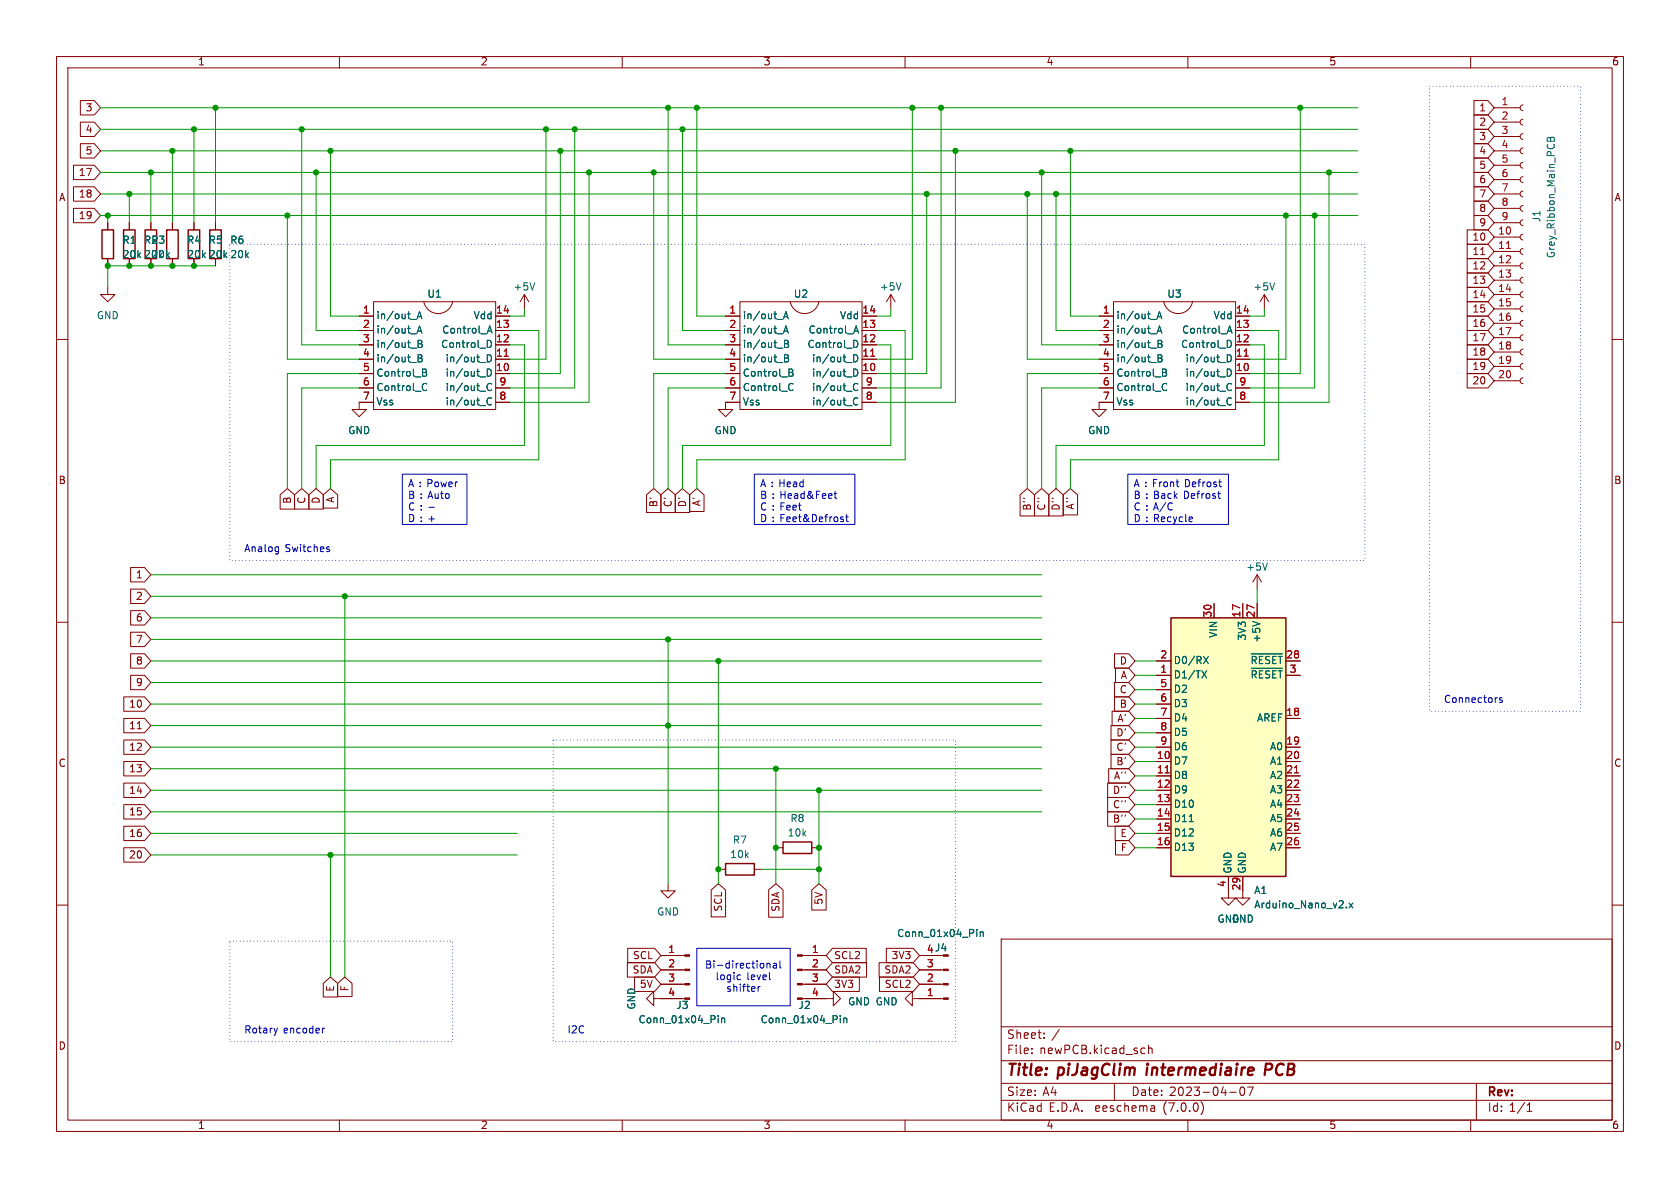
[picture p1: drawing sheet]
<svg xmlns="http://www.w3.org/2000/svg" width="297mm" height="210mm" viewBox="0 0 297 210" stroke-linecap="round" stroke-linejoin="round" font-family="sans-serif">
<g fill="none" stroke="#840000" stroke-width=".18">
<path d="M10 10h277v190h-277zM12 12h273v186h-273zM14.2 17.8h2.5l1.1 1.3-1.1 1.2h-2.5zM60 10v2M110 10v2M160 10v2M210 10v2M260 10v2M260.6 17.8h2.4l1.2 1.3-1.2 1.2h-2.4zM264.2 19.1h4.5M269.2 18.5l-.3 .2-.2 .3 .2 .4 .3 .2M13 36.8h3.7l1.1 1.3-1.1 1.3h-3.7z"/>
<path d="M13 29.2h3.7l1.1 1.3-1.1 1.3h-3.7zM13 33h3.7l1.1 1.3-1.1 1.3h-3.7zM14.2 21.6h2.5l1.1 1.3-1.1 1.2h-2.5zM14.2 25.4h2.5l1.1 1.3-1.1 1.2h-2.5zM19 39.4v1.2M22.9 39.4v1.2M26.7 39.4v1.2M30.5 39.4v1.2M34.3 39.4v1.2M38.1 39.4v1.2M260.6 20.3h2.4l1.2 1.3-1.2 1.3h-2.4zM260.6 22.9h2.4l1.2 1.2-1.2 1.3h-2.4z"/>
<path d="M260.6 27.9h2.4l1.2 1.3-1.2 1.3h-2.4zM260.6 30.5h2.4l1.2 1.3-1.2 1.2h-2.4zM260.6 33h2.4l1.2 1.3-1.2 1.3h-2.4zM260.6 25.4h2.4l1.2 1.3-1.2 1.2h-2.4zM260.6 38.1h2.4l1.2 1.3-1.2 1.2h-2.4zM260.6 35.6h2.4l1.2 1.2-1.2 1.3h-2.4zM264.2 39.4h4.5M264.2 36.8h4.5M264.2 34.3h4.5M264.2 31.8h4.5M264.2 29.2h4.5M264.2 26.7h4.5"/>
<path d="M264.2 24.1h4.5M264.2 21.6h4.5M269.2 38.9l-.3 .1-.2 .4 .2 .3 .3 .2M269.2 36.3l-.3 .2-.2 .3 .2 .4 .3 .1M269.2 33.8l-.3 .1-.2 .4 .2 .3 .3 .2M269.2 31.2l-.3 .2-.2 .3 .2 .4 .3 .2M269.2 28.7l-.3 .2-.2 .3 .2 .4 .3 .1M269.2 26.2l-.3 .1-.2 .4 .2 .3 .3 .2M269.2 23.6l-.3 .2-.2 .3 .2 .4 .3 .1M269.2 21.1l-.3 .1-.2 .4 .2 .3 .3 .2M10 60h2M19 50.8v1.3h1.3l-1.3 1.2-1.2-1.2h1.2"/>
<path d="M19 45.7v1.3M22.9 45.7v1.3M26.7 45.7v1.3M30.5 45.7v1.3M34.3 45.7v1.3M38.1 45.7v1.3M63.5 55.9h2.5M63.5 58.4h2.5M66 53.3h21.6v19.1h-21.6zM74.9 53.3a2.59 2.59 0 0 0 2.6 2.1 2.59 2.59 0 0 0 2.5-2.1M87.6 55.9h2.6M87.6 58.4h2.6"/>
<path d="M92.7 52.1l-.8 1.2M92.7 52.1v2.5M92.7 52.1l.8 1.2M128.3 55.9h2.5M128.3 58.4h2.5M130.8 53.3h21.6v19.1h-21.6zM139.7 53.3a2.59 2.59 0 0 0 2.5 2.1 2.59 2.59 0 0 0 2.6-2.1M152.4 55.9h2.5M152.4 58.4h2.5M157.5 52.1l-.8 1.2M157.5 52.1v2.5M157.5 52.1l.7 1.2"/>
<path d="M194.3 55.9h2.5M194.3 58.4h2.5M196.8 53.3h21.6v19.1h-21.6zM205.7 53.3a2.59 2.59 0 0 0 2.6 2.1 2.59 2.59 0 0 0 2.5-2.1M218.4 55.9h2.6M218.4 58.4h2.6M223.5 52.1l-.7 1.2M223.5 52.1v2.5M223.5 52.1l.8 1.2M259.4 53.3h3.6l1.2 1.3-1.2 1.3h-3.6zM259.4 48.3h3.6l1.2 1.2-1.2 1.3h-3.6zM259.4 45.7h3.6l1.2 1.3-1.2 1.3h-3.6z"/>
<path d="M259.4 40.6h3.6l1.2 1.3-1.2 1.3h-3.6zM259.4 43.2h3.6l1.2 1.3-1.2 1.2h-3.6zM259.4 55.9h3.6l1.2 1.3-1.2 1.2h-3.6zM259.4 58.4h3.6l1.2 1.3-1.2 1.3h-3.6zM259.4 50.8h3.6l1.2 1.3-1.2 1.2h-3.6zM261.8 45h.7M264.2 59.7h4.5M264.2 57.2h4.5M264.2 54.6h4.5M264.2 52.1h4.5M264.2 49.5h4.5M264.2 47h4.5"/>
<path d="M264.2 44.5h4.5M264.2 41.9h4.5M269.2 59.2l-.3 .1-.2 .4 .2 .3 .3 .2M269.2 56.6l-.3 .2-.2 .3 .2 .4 .3 .2M269.2 54.1l-.3 .2-.2 .3 .2 .4 .3 .1M269.2 51.6l-.3 .1-.2 .4 .2 .3 .3 .2M269.2 49l-.3 .2-.2 .3 .2 .4 .3 .1M269.2 46.5l-.3 .1-.2 .4 .2 .3 .3 .2M269.2 43.9l-.3 .2-.2 .3 .2 .4 .3 .2M269.2 41.4l-.3 .2-.2 .3 .2 .4 .3 .1M285 60h2M63.5 66h2.5"/>
<path d="M63.5 63.5h2.5M63.5 61h2.5M63.5 68.6h2.5M66 71.1h-2.5v1.3h1.3l-1.3 1.3-1.3-1.3h1.3M87.6 66h2.6M87.6 63.5h2.6M87.6 61h2.6M87.6 68.6h2.6M87.6 71.1h2.6M128.3 66h2.5M128.3 63.5h2.5M128.3 61h2.5"/>
<path d="M128.3 68.6h2.5M130.8 71.1h-2.5v1.3h1.2l-1.2 1.3-1.3-1.3h1.3M152.4 66h2.5M152.4 63.5h2.5M152.4 61h2.5M152.4 68.6h2.5M152.4 71.1h2.5M194.3 66h2.5M194.3 63.5h2.5M194.3 61h2.5M194.3 68.6h2.5M196.8 71.1h-2.5v1.3h1.3l-1.3 1.3-1.3-1.3h1.3"/>
<path d="M218.4 66h2.6M218.4 63.5h2.6M218.4 61h2.6M218.4 68.6h2.6M218.4 71.1h2.6M259.4 66h3.6l1.2 1.3-1.2 1.3h-3.6zM259.4 63.5h3.6l1.2 1.3-1.2 1.2h-3.6zM259.4 61h3.6l1.2 1.2-1.2 1.3h-3.6zM264.2 67.3h4.5M264.2 64.8h4.5M264.2 62.2h4.5M269.2 66.8l-.3 .2-.2 .3 .2 .4 .3 .1"/>
<path d="M269.2 64.3l-.3 .1-.2 .4 .2 .3 .3 .2M269.2 61.7l-.3 .2-.2 .3 .2 .4 .3 .1M49.5 87.5l1.3-1.1 1.3 1.1v2.5h-2.6zM52.1 87.5l1.2-1.1 1.3 1.1v2.5h-2.5zM54.6 87.5l1.3-1.1 1.3 1.1v2.5h-2.6zM57.1 87.5l1.3-1.1 1.3 1.1v2.3h-2.6zM114.3 87.5l1.3-1.1 1.2 1.1v3.1h-2.5zM116.8 87.5l1.3-1.1 1.3 1.1v3.1h-2.6zM119.4 87.5l1.2-1.1 1.3 1.1v3.1h-2.5zM121.9 87.5l1.3-1.1 1.3 1.1v2.9h-2.6zM180.3 87.5l1.3-1.1 1.3 1.1v3.7h-2.6zM182.9 87.5l1.2-1.1 1.3 1.1v3.7h-2.5z"/>
<path d="M185.4 87.5l1.3-1.1 1.3 1.1v3.7h-2.6zM188 87.5l1.2-1.1 1.3 1.1v3.5h-2.5zM10 110h2M23.1 119.4h2.5l1.1 1.3-1.1 1.2h-2.5zM23.1 107.9h2.5l1.1 1.3-1.1 1.3h-2.5zM23.1 104.1h2.5l1.1 1.3-1.1 1.3h-2.5zM23.1 111.8h2.5l1.1 1.2-1.1 1.3h-2.5zM23.1 115.6h2.5l1.1 1.2-1.1 1.3h-2.5zM23.1 100.3h2.5l1.1 1.3-1.1 1.3h-2.5zM197 115.6h2.5l1.2 1.2-1.2 1.3h-2.5zM197.2 118.1h2.3l1.2 1.3-1.2 1.3h-2.3zM204.5 119.4h2.5"/>
<path d="M204.5 116.8h2.5M214.6 106.7v2.5M219.7 106.7v2.5M222.2 101.6l-.7 1.3M222.2 101.6v2.5M222.2 106.7v2.5M222.2 101.6l.8 1.3M227.3 119.4h2.6M227.3 116.8h2.6M285 110h2M21.9 134.6h3.7l1.1 1.3-1.1 1.3h-3.7zM21.9 138.4h3.7l1.1 1.3-1.1 1.3h-3.7z"/>
<path d="M21.9 130.8h3.7l1.1 1.3-1.1 1.3h-3.7zM21.9 127h3.7l1.1 1.3-1.1 1.2h-3.7zM21.9 123.2h3.7l1.1 1.3-1.1 1.2h-3.7zM24.3 128.8h.7M195.8 138.4h3.7l1.2 1.3-1.2 1.3h-3.7zM196 135.9h3.5l1.2 1.3-1.2 1.2h-3.5zM196.4 133.3h3.1l1.2 1.3-1.2 1.3h-3.1zM196.4 128.3h3.1l1.2 1.2-1.2 1.3h-3.1zM196.4 130.8h3.1l1.2 1.3-1.2 1.3h-3.1zM196.6 125.7h2.9l1.2 1.3-1.2 1.3h-2.9zM197 123.2h2.5l1.2 1.3-1.2 1.2h-2.5zM197 120.6h2.5l1.2 1.3-1.2 1.3h-2.5z"/>
<path d="M204.5 134.6h2.5M204.5 137.2h2.5M204.5 139.7h2.5M204.5 127h2.5M204.5 132.1h2.5M204.5 121.9h2.5M204.5 124.5h2.5M204.5 129.5h2.5M227.3 134.6h2.6M227.3 137.2h2.6M227.3 139.7h2.6M227.3 127h2.6"/>
<path d="M227.3 132.1h2.6M10 160h2M21.9 142.2h3.7l1.1 1.3-1.1 1.3h-3.7zM21.9 146h3.7l1.1 1.3-1.1 1.3h-3.7zM21.9 149.9h3.7l1.1 1.2-1.1 1.3h-3.7zM118.1 156.2v1.3h1.3l-1.3 1.3-1.3-1.3h1.3M125.7 157.3l1.3-1.1 1.3 1.1v4.8h-2.6zM127 153.7h1.3M133.3 153.7h1.3M135.9 157.3l1.3-1.1 1.2 1.1v4.8h-2.5zM137.2 149.9h1.2M143.5 157.3l1.3-1.1 1.3 1.1v3.6h-2.6z"/>
<path d="M143.5 149.9h1.3M195.8 143.5h3.7l1.2 1.3-1.2 1.3h-3.7zM195.8 141h3.7l1.2 1.2-1.2 1.3h-3.7zM197.1 146h2.4l1.2 1.3-1.2 1.3h-2.4zM197.2 148.6h2.3l1.2 1.3-1.2 1.2h-2.3zM204.5 142.2h2.5M204.5 144.8h2.5M204.5 147.3h2.5M204.5 149.9h2.5M217.2 154.9v3.9h1.2l-1.2 1.2-1.3-1.2h1.3M219.7 154.9v3.9h1.3l-1.3 1.2-1.3-1.2h1.3M227.3 142.2h2.6"/>
<path d="M227.3 144.8h2.6M227.3 147.3h2.6M227.3 149.9h2.6M285 160h2M57.1 173.8l1.3-1.1 1.3 1.1v2.4h-2.6zM59.7 173.8l1.3-1.1 1.2 1.1v2.4h-2.5zM110.9 170.2h4.8l1.1 1.3-1.1 1.2h-4.8zM111 167.6h4.7l1.1 1.3-1.1 1.3h-4.7zM112.2 172.7h3.5l1.1 1.3-1.1 1.3h-3.5zM115.6 176.5v-1.2l-1.3 1.2 1.3 1.3v-1.3h5.5M116.8 174h4.3M116.8 171.5h4.3"/>
<path d="M116.8 168.9h4.3M141.8 176.5h5.5v-1.2l1.3 1.2-1.3 1.3v-1.3M141.8 174h4.2M141.8 171.5h4.2M141.8 168.9h4.2M147.2 170.2h6v2.5h-6l-1.2-1.2zM147.2 167.6h5.9v2.6h-5.9l-1.2-1.3zM147.2 172.7h4.7v2.6h-4.7l-1.2-1.3zM155.4 170.2h6l1.2 1.3-1.2 1.2h-6zM155.5 172.7h5.9l1.2 1.3-1.2 1.3h-5.9zM156.7 167.6h4.7l1.2 1.3-1.2 1.3h-4.7zM161.3 176.5v1.3l-1.3-1.3 1.3-1.2v1.2h5.5"/>
<path d="M162.6 174h4.2M162.6 171.5h4.2M162.6 168.9h3.8M177 166h108v32h-108zM60 198v2M110 198v2M160 198v2M177 194.5h108M177 191.5h108M177 187.5h108M177 181.5h108M182.4 186.1v.2"/>
<path d="M182.4 185.3v.2M184.6 183.4v.2M184.6 182.6v.2M197 191.5v3M202.3 185.3h.1M202.4 186.2l-.1 .1M203 184.8v1.5M203 185.4l.3-.1h.3l.1 1M203.9 195.5l.2 .2v.8M204.1 196.4l-.5 .1M204.1 195.8l-.5 .1M210 198v2"/>
<path d="M212.4 194.8a1.74 1.74 0 0 1-.1 2.2M217.4 193.1h1.1M219.4 192.2h.1a.81 .81 0 0 1 .6 .6 .81 .81 0 0 1-.3 .8l-.1 .1a.81 .81 0 0 1-.6-.7 .81 .81 0 0 1 .3-.8zM220.5 192.2h1l-.6 1.5M260 198v2M261 191.5v6.5M270 196.5h.8M270 195.4l.4-.4v1.5"/>
</g>
<path d="M223.7 189.1h.7M224.6 188h-.8l-.2 2" fill="none" stroke="#840000" stroke-width=".4"/>
<path d="M18 40.6h2.1v5.1h-2.1zM21.8 40.6h2.1v5.1h-2.1zM25.7 40.6h2v5.1h-2zM29.5 40.6h2v5.1h-2zM33.3 40.6h2v5.1h-2zM37.1 40.6h2v5.1h-2zM207 109.2h20.3v45.7h-20.3zM128.3 152.7h5v2h-5zM138.4 148.8h5.1v2.1h-5.1z" fill="none" stroke="#840000" stroke-width=".25"/>
<g fill="none" stroke="#006464" stroke-width=".18">
<path d="M273.6 24.4l.3-.1 .2 .2 .3-.3 .3 .1 .1 .7h-1.3zM274.1 24.5v.5M73.7 56.3l.5-1.2 .4 1.2M73.7 58.9l.5-1.3 .4 1.3M73.9 56h.6M73.9 58.5h.6M86.2 58.9l.4-1.3 .4 1.3M86.3 58.5h.6M94.5 50l-.4 1.3M138.5 56.3l.4-1.2 .5 1.2M138.5 58.9l.4-1.3 .5 1.3M138.6 56h.6"/>
<path d="M138.6 58.5h.6M150.9 58.9l.4-1.3 .5 1.3M151 58.5h.6M159.3 50l-.4 1.3M204.6 56.3l.4-1.2 .4 1.2M204.6 58.9l.4-1.3 .4 1.3M204.7 56h.6M204.7 58.5h.6M217 58.9l.4-1.3 .4 1.3M217.1 58.5h.6M225.3 50l-.4 1.3M72.7 64.1h.9"/>
<path d="M72.7 61.5h.9M73.9 62.7h.4l.3 .2-.3 .4 .3 .1 .1 .3-.3 .3h-.5zM73.9 60.2h.4l.3 .2-.3 .4 .3 .1 .1 .3-.3 .2h-.5zM73.9 60.8h.4M73.9 63.3h.4M74.7 65.2l.6 .2 .1 .2-.3 .2M74.7 65.8h.4M74.9 67.8h.3l.2 .1M75.1 65.8l.3 .3v.3l-.7 .1M75.4 68.9l-.2 .1h-.3M84.9 66.6h1M84.9 64.1h1"/>
<path d="M84.9 71.7h1M84.9 69.2h1M86.2 62.7a.64 .64 0 0 1 .7 .6 .64 .64 0 0 1-.7 .7zM86.2 65.2a.64 .64 0 0 1 .7 .7 .64 .64 0 0 1-.7 .6zM86.2 60.2a.64 .64 0 0 1 .7 .6 .64 .64 0 0 1-.7 .6M86.9 67.9a.6 .6 0 0 0-.9 .4 .6 .6 0 0 0 .6 .7l.3-.1M86.9 70.4a.6 .6 0 0 0-.9 .5 .6 .6 0 0 0 .6 .7l.3-.1M137.4 64.1h1M137.4 61.5h1M138.7 62.7h.4l.3 .2-.3 .4 .3 .1v.3l-.2 .3h-.5zM138.7 60.2h.4l.3 .2-.3 .4 .3 .1v.3l-.2 .2h-.5zM138.7 60.8h.4"/>
<path d="M138.7 63.3h.4M139.5 65.2l.6 .2v.2l-.2 .2M139.5 65.8h.4M139.7 67.8h.3l.2 .1M139.9 65.8l.3 .3-.1 .3-.6 .1M140.2 68.9l-.2 .1h-.3M149.7 66.6h.9M149.7 64.1h.9M149.7 71.7h.9M149.7 69.2h.9M150.9 65.2a.64 .64 0 0 1 .8 .7 .64 .64 0 0 1-.8 .6zM150.9 62.7a.64 .64 0 0 1 .8 .6 .64 .64 0 0 1-.8 .7z"/>
<path d="M150.9 60.2a.64 .64 0 0 1 .8 .6 .64 .64 0 0 1-.8 .6M151.6 67.9a.6 .6 0 0 0-.8 .4 .6 .6 0 0 0 .6 .7l.2-.1M151.6 70.4a.6 .6 0 0 0-.8 .5 .6 .6 0 0 0 .6 .7l.2-.1M203.5 64.1h.9M203.5 61.5h.9M204.7 62.7h.5l.2 .2-.2 .4 .2 .1 .1 .3-.3 .3h-.5zM204.7 60.2h.5l.2 .2-.2 .4 .2 .1 .1 .3-.3 .2h-.5zM204.7 60.8h.5M204.7 63.3h.5M205.5 65.2l.6 .2 .1 .2-.3 .2M205.5 65.8h.4M205.7 67.8h.3l.2 .1"/>
<path d="M205.9 65.8l.3 .3v.3l-.7 .1M206.2 68.9l-.2 .1h-.3M215.7 66.6h1M215.7 64.1h1M215.7 71.7h1M215.7 69.2h1M217 65.2a.64 .64 0 0 1 .7 .7 .64 .64 0 0 1-.7 .6zM217 62.7a.64 .64 0 0 1 .7 .6 .64 .64 0 0 1-.7 .7zM217 60.2a.64 .64 0 0 1 .7 .6 .64 .64 0 0 1-.7 .6M217.7 67.9a.6 .6 0 0 0-.8 .4 .6 .6 0 0 0 .5 .7l.3-.1M217.7 70.4a.6 .6 0 0 0-.8 .5 .6 .6 0 0 0 .5 .7l.3-.1M224.1 99.5l-.5 1.3"/>
<path d="M212.5 118.6l.8 1.2M212.8 116l.8 1.3M213.3 118.6l-.8 1.2M213.6 116l-.8 1.3M221.2 115.6h5.5M221.2 118.1h5.5M221.4 118.6v1.2M221.4 109.8l1.3 .5M222.1 116.5l-.1-.4-.6-.1v1.3M222.6 118.6v1.2M223.3 116h-.7v1.3M224.5 116.1l-.5-.1-.3 .4"/>
<path d="M225 118.6v1.2M225.6 116h-.6v1.3M226 116h.7M226.3 116v1.3M226.3 118.6v1.2M238.5 159.6l.7 .9M239.2 159.6l-.7 .9M127 179.5v.2M127 180v.8M127.6 180v.8M148.6 179.5v.2M148.6 180v.8"/>
<path d="M149.2 180v.8M172.7 164.3v.1M172.7 164.7v.9M173.3 164.7v.9M173.3 164.8l.2-.1 .3 .1v.8M238 160.4v.1M127.6 180.1l.2-.1h.3v.8M149.2 180.1l.1-.1h.3l.1 .8"/>
</g>
<path d="M207 109.2h20.3v45.7h-20.3z" fill="#ffffc2" stroke="#ffffc2" stroke-width=".18"/>
<path d="M266.3 43.9h.7M89.1 63h.8M153.9 63h.7M220 63h.7M206 136.6h.7M228.8 136.6h.8" fill="none" stroke="#a90000" stroke-width=".18"/>
<g fill="#840000" stroke="#840000" stroke-width=".18">
<path d="M121.1 176.4h.8v.3h-.8z"/>
<path d="M121.1 173.9h.8v.2h-.8z"/>
<path d="M121.1 171.3h.8v.3h-.8z"/>
<path d="M121.1 168.8h.8v.2h-.8z"/>
<path d="M141 176.4h.8v.3h-.8z"/>
<path d="M141 173.9h.8v.2h-.8z"/>
<path d="M141 171.3h.8v.3h-.8z"/>
<path d="M141 168.8h.8v.2h-.8z"/>
<path d="M166.8 171.3h.8v.3h-.8z"/>
<path d="M166.8 173.9h.8v.2h-.8z"/>
<path d="M166.8 176.4h.8v.3h-.8z"/>
</g>
<g fill="none" stroke="#0000c2" stroke-width=".18">
<path d="M49.1 96.7h.1M49.2 96.7v1.1M49.2 97.5h-.1M57.9 97.1l.3 .1 .1 .1-.2 .2h-.2M57.9 96.7h.3M71.1 83.8h11.4v8.9h-11.4zM133.3 83.8h17.8v8.9h-17.8zM147.4 87.3h.5M147.6 86.8v1.1l.3 .2M149 91.8l.1 .2-.1 .2M149 91.4h.1M149.5 91.4h.5"/>
<path d="M149.7 90.9v1.1l.3 .2M199.4 83.8h17.8v8.9h-17.8zM265.6 123.4l-.4-.1-.1 .2v.2l.5 .1v.3h-.5M123.2 167.6h16.5v10.2h-16.5zM130.5 172.3l.4 .1M130.9 173.1l-.4 .1M134 174.4v.8M134.4 174.4l-.4 .2M135.6 170.3v.8M135.6 170.4l.2-.1h.3v.8M136.1 173.1l.1 .1M136.7 170.3h.5l.1 .8"/>
<path d="M137.3 170.6h-.4l-.2 .2 .2 .3h.4M137.9 169.9v1l.2 .2M49 181.8l-.3 .8M57.4 181.8l-.3 .1"/>
</g>
<path d="M252.7 15.2h26.7v110.5h-26.7v-110.5M40.6 43.2h200.7v55.9h-200.7v-55.9M97.8 130.8h71.1v53.4h-71.1v-53.4M40.6 166.4h39.4v17.8h-39.4v-17.8" fill="none" stroke="#0000c2" stroke-width=".18" stroke-dasharray="0 .6"/>
<g fill="none" stroke="#009600" stroke-width=".18">
<path d="M17.8 19.1h222.2M38.1 19.1v20.3M118.1 19.1v41.9h10.2M123.2 19.1v36.8h5.1M161.3 19.1v44.4h-6.4M166.4 19.1v49.5h-11.5M229.9 19.1v46.9h-8.9M17.8 30.5h222.2M17.8 26.7h222.2M17.8 22.9h222.2M17.8 38.1h222.2M17.8 34.3h222.2"/>
<path d="M19 38.1v1.3M22.9 34.3v5.1M26.7 30.5v8.9M30.5 26.7v12.7M34.3 22.9v16.5M50.8 38.1v25.4h12.7M53.3 22.9v38.1h10.2M55.9 30.5v27.9h7.6M58.4 26.7v29.2h5.1M96.5 22.9v40.6h-6.3M99.1 26.7v39.3h-8.9M101.6 22.9v45.7h-11.4"/>
<path d="M104.1 30.5v40.6h-13.9M115.6 30.5v33h12.7M120.6 22.9v35.5h7.7M163.8 34.3v31.7h-8.9M168.9 26.7v44.4h-14M181.6 34.3v29.2h12.7M184.1 30.5v30.5h10.2M186.7 34.3v24.1h7.6M189.2 26.7v29.2h5.1M227.3 38.1v25.4h-6.3M232.4 38.1v30.5h-11.4M234.9 30.5v40.6h-13.9"/>
<path d="M38.1 47h-19.1v3.8M90.2 58.4h5v22.9h-36.8v5.1M92.7 54.6v1.3h-2.5M154.9 58.4h5.1v22.9h-36.8v5.1M157.5 54.6v1.3h-2.6M221 58.4h5.1v22.9h-36.9v5.1M223.5 54.6v1.3h-2.5M63.5 68.6h-10.2v17.8M63.5 66h-12.7v20.4M90.2 61h2.5v17.7h-36.8v7.7M128.3 68.6h-10.2v17.8M128.3 66h-12.7v20.4"/>
<path d="M154.9 61h2.6v17.7h-36.9v7.7M194.3 66h-12.7v20.4M194.3 68.6h-10.2v17.8M221 61h2.5v17.7h-36.8v7.7M26.7 105.4h157.4M26.7 116.8h157.4M26.7 113h157.4M26.7 101.6h157.4M26.7 109.2h157.4M61 105.4v67.3M118.1 113v43.2M127 116.8v39.4"/>
<path d="M200.7 116.8h3.8M200.7 119.4h3.8M222.2 104.1v2.6M26.7 124.5h157.4M26.7 132.1h157.4M26.7 135.9h157.4M26.7 128.3h157.4M26.7 139.7h157.4M26.7 120.7h157.4M137.2 135.9v20.3M144.8 139.7v16.5M200.7 124.5h3.8"/>
<path d="M200.7 132.1h3.8M200.7 139.7h3.8M200.7 137.2h3.8M200.7 127h3.8M200.7 129.5h3.8M200.7 134.6h3.8M200.7 121.9h3.8M26.7 143.5h157.4M26.7 147.3h64.7M26.7 151.1h64.7M58.4 151.1v21.6M134.6 153.7h10.2"/>
<path d="M200.7 147.3h3.8M200.7 144.8h3.8M200.7 142.2h3.8M200.7 149.9h3.8"/>
</g>
<g fill="#009600" stroke="#009600" stroke-width=".18">
<circle cx="96.5" cy="22.9" r=".46"/>
<circle cx="101.6" cy="22.9" r=".46"/>
<circle cx="99.1" cy="26.7" r=".46"/>
<circle cx="34.3" cy="47" r=".46"/>
<circle cx="50.8" cy="38.1" r=".46"/>
<circle cx="30.5" cy="47" r=".46"/>
<circle cx="19" cy="38.1" r=".46"/>
<circle cx="19" cy="47" r=".46"/>
<circle cx="22.9" cy="34.3" r=".46"/>
<circle cx="26.7" cy="30.5" r=".46"/>
<circle cx="26.7" cy="47" r=".46"/>
<circle cx="22.9" cy="47" r=".46"/>
<circle cx="118.1" cy="113" r=".46"/>
<circle cx="118.1" cy="128.3" r=".46"/>
<circle cx="144.8" cy="153.7" r=".46"/>
<circle cx="137.2" cy="149.9" r=".46"/>
<circle cx="144.8" cy="149.9" r=".46"/>
<circle cx="144.8" cy="139.7" r=".46"/>
<circle cx="58.4" cy="151.1" r=".46"/>
<circle cx="61" cy="105.4" r=".46"/>
<circle cx="127" cy="153.7" r=".46"/>
<circle cx="53.3" cy="22.9" r=".46"/>
<circle cx="55.9" cy="30.5" r=".46"/>
<circle cx="58.4" cy="26.7" r=".46"/>
<circle cx="120.6" cy="22.9" r=".46"/>
<circle cx="104.1" cy="30.5" r=".46"/>
<circle cx="123.2" cy="19.1" r=".46"/>
<circle cx="115.6" cy="30.5" r=".46"/>
<circle cx="118.1" cy="19.1" r=".46"/>
<circle cx="30.5" cy="26.7" r=".46"/>
<circle cx="34.3" cy="22.9" r=".46"/>
<circle cx="38.1" cy="19.1" r=".46"/>
<circle cx="137.2" cy="135.9" r=".46"/>
<circle cx="127" cy="116.8" r=".46"/>
<circle cx="168.9" cy="26.7" r=".46"/>
<circle cx="166.4" cy="19.1" r=".46"/>
<circle cx="161.3" cy="19.1" r=".46"/>
<circle cx="181.6" cy="34.3" r=".46"/>
<circle cx="186.7" cy="34.3" r=".46"/>
<circle cx="163.8" cy="34.3" r=".46"/>
<circle cx="184.1" cy="30.5" r=".46"/>
<circle cx="227.3" cy="38.1" r=".46"/>
<circle cx="189.2" cy="26.7" r=".46"/>
<circle cx="232.4" cy="38.1" r=".46"/>
<circle cx="234.9" cy="30.5" r=".46"/>
<circle cx="229.9" cy="19.1" r=".46"/>
</g>
<g font-size="2.8" fill="#840000">
<text x="178" y="190.8">Title:</text>
<text x="187.1" y="190.8">piJagClim</text>
<text x="203.4" y="190.8">intermediaire</text>
<text x="224.9" y="190.8">PCB</text>
</g>
<g font-size="2.1" fill="#840000">
<text x="178" y="183.9">Sheet:</text>
<text x="185.9" y="183.9">/</text>
<text x="178" y="186.6">File:</text>
<text x="183.8" y="186.6">newPCB.kicad_sch</text>
<text x="178" y="196.8">KiCad</text>
<text x="178" y="194">Size:</text>
<text x="184.3" y="194">A4</text>
<text x="185.4" y="196.8">E.D.A.</text>
<text x="193.7" y="196.8">eeschema</text>
<text x="200" y="194">Date:</text>
<text x="205.7" y="196.8">(7.0.0)</text>
<text x="206.7" y="194">2023-04-07</text>
<text x="263" y="194.2">Rev:</text>
<text x="263" y="196.8">Id: 1/1</text>
</g>
<g font-size="1.8" fill="#840000">
<text x="35" y="11.8">1</text>
<text x="85" y="11.8">2</text>
<text x="135" y="11.8">3</text>
<text x="185" y="11.8">4</text>
<text x="235" y="11.8">5</text>
<text x="285" y="11.8">6</text>
<text x="15" y="20">3</text>
<text x="15" y="23.8">4</text>
<text x="261.4" y="20">1</text>
<text x="261.4" y="22.5">2</text>
<text x="15" y="27.6">5</text>
<text x="261.4" y="25">3</text>
<text x="261.4" y="27.6">4</text>
<text x="10.4" y="35.8">A</text>
<text x="13.8" y="31.4">17</text>
<text x="13.8" y="35.2">18</text>
<text x="261.4" y="30.1">5</text>
<text x="261.4" y="32.7">6</text>
<text x="261.4" y="35.2">7</text>
<text x="285.4" y="35.8">A</text>
<text x="13.8" y="39">19</text>
<text x="261.4" y="40.3">9</text>
<text x="261.4" y="37.7">8</text>
<text x="260.2" y="47.9">12</text>
<text x="260.2" y="42.8">10</text>
<text x="260.2" y="45.4">11</text>
<text x="260.2" y="50.4">13</text>
<text x="260.2" y="53">14</text>
<text x="260.2" y="55.5">15</text>
<text x="260.2" y="58.1">16</text>
<text x="260.2" y="65.7">19</text>
<text x="260.2" y="63.1">18</text>
<text x="260.2" y="60.6">17</text>
<text x="260.2" y="68.2">20</text>
<text x="10.3" y="85.8">B</text>
<text x="51.7" y="89.2" transform="rotate(-90 51.7 89.2)">B</text>
<text x="54.3" y="89.2" transform="rotate(-90 54.3 89.2)">C</text>
<text x="56.8" y="89.2" transform="rotate(-90 56.8 89.2)">D</text>
<text x="59.3" y="89" transform="rotate(-90 59.3 89)">A</text>
<text x="116.5" y="89.8" transform="rotate(-90 116.5 89.8)">B'</text>
<text x="119" y="89.8" transform="rotate(-90 119 89.8)">C'</text>
<text x="121.6" y="89.8" transform="rotate(-90 121.6 89.8)">D'</text>
<text x="124.1" y="89.6" transform="rotate(-90 124.1 89.6)">A'</text>
<text x="285.3" y="85.8">B</text>
<text x="182.5" y="90.4" transform="rotate(-90 182.5 90.4)">B''</text>
<text x="185.1" y="90.4" transform="rotate(-90 185.1 90.4)">C''</text>
<text x="187.6" y="90.4" transform="rotate(-90 187.6 90.4)">D''</text>
<text x="190.1" y="90.2" transform="rotate(-90 190.1 90.2)">A''</text>
<text x="23.9" y="106.3">2</text>
<text x="23.9" y="102.5">1</text>
<text x="23.9" y="110.1">6</text>
<text x="23.9" y="113.9">7</text>
<text x="23.9" y="117.8">8</text>
<text x="197.8" y="117.8">D</text>
<text x="22.7" y="125.4">10</text>
<text x="23.9" y="121.6">9</text>
<text x="197.8" y="125.4">B</text>
<text x="197.8" y="122.8">C</text>
<text x="198" y="120.3">A</text>
<text x="22.7" y="129.2">11</text>
<text x="197.2" y="130.5">D'</text>
<text x="197.4" y="127.9">A'</text>
<text x="10.3" y="135.8">C</text>
<text x="22.7" y="136.8">13</text>
<text x="22.7" y="133">12</text>
<text x="197.2" y="135.5">B'</text>
<text x="197.2" y="133">C'</text>
<text x="285.3" y="135.8">C</text>
<text x="22.7" y="140.6">14</text>
<text x="196.6" y="143.2">C''</text>
<text x="196.6" y="140.6">D''</text>
<text x="196.8" y="138.1">A''</text>
<text x="22.7" y="144.4">15</text>
<text x="22.7" y="148.2">16</text>
<text x="196.6" y="145.7">B''</text>
<text x="198" y="148.2">E</text>
<text x="22.7" y="152">20</text>
<text x="198" y="150.8">F</text>
<text x="127.9" y="161.3" transform="rotate(-90 127.9 161.3)">SCL</text>
<text x="138.1" y="161.3" transform="rotate(-90 138.1 161.3)">SDA</text>
<text x="145.7" y="160.1" transform="rotate(-90 145.7 160.1)">5V</text>
<text x="111.7" y="172.4">SDA</text>
<text x="111.8" y="169.8">SCL</text>
<text x="147.5" y="172.4">SDA2</text>
<text x="147.5" y="169.8">SCL2</text>
<text x="156.2" y="172.4">SDA2</text>
<text x="157.5" y="169.8">3V3</text>
<text x="59.3" y="175.4" transform="rotate(-90 59.3 175.4)">E</text>
<text x="61.9" y="175.4" transform="rotate(-90 61.9 175.4)">F</text>
<text x="113" y="174.9">5V</text>
<text x="147.5" y="174.9">3V3</text>
<text x="156.3" y="174.9">SCL2</text>
<text x="10.3" y="185.8">D</text>
<text x="285.3" y="185.8">D</text>
<text x="35" y="199.8">1</text>
<text x="85" y="199.8">2</text>
<text x="135" y="199.8">3</text>
<text x="185" y="199.8">4</text>
<text x="235" y="199.8">5</text>
<text x="285" y="199.8">6</text>
</g>
<g font-size="1.8" fill="#a90000">
<text x="265.4" y="18.8">1</text>
<text x="265.4" y="21.3">2</text>
<text x="265.4" y="23.9">3</text>
<text x="265.4" y="26.4">4</text>
<text x="265.4" y="29">5</text>
<text x="265.4" y="31.5">6</text>
<text x="265.4" y="34">7</text>
<text x="264.8" y="41.7">10</text>
<text x="265.4" y="36.6">8</text>
<text x="265.4" y="39.1">9</text>
<text x="264.8" y="44.2">11</text>
<text x="264.8" y="46.7">12</text>
<text x="264.8" y="49.3">13</text>
<text x="264.8" y="51.8">14</text>
<text x="64.1" y="55.6">1</text>
<text x="64.1" y="58.2">2</text>
<text x="87.6" y="58.2">13</text>
<text x="87.6" y="55.6">14</text>
<text x="128.9" y="55.6">1</text>
<text x="128.9" y="58.2">2</text>
<text x="152.4" y="58.2">13</text>
<text x="152.4" y="55.6">14</text>
<text x="194.9" y="55.6">1</text>
<text x="194.9" y="58.2">2</text>
<text x="218.4" y="58.2">13</text>
<text x="218.4" y="55.6">14</text>
<text x="264.8" y="54.4">15</text>
<text x="264.8" y="56.9">16</text>
<text x="264.8" y="59.4">17</text>
<text x="64.1" y="60.7">3</text>
<text x="64.1" y="63.2">4</text>
<text x="64.1" y="65.8">5</text>
<text x="87.6" y="65.8">10</text>
<text x="87.6" y="63.2">11</text>
<text x="87.6" y="60.7">12</text>
<text x="128.9" y="60.7">3</text>
<text x="128.9" y="63.2">4</text>
<text x="128.9" y="65.8">5</text>
<text x="152.4" y="65.8">10</text>
<text x="152.4" y="63.2">11</text>
<text x="152.4" y="60.7">12</text>
<text x="194.9" y="60.7">3</text>
<text x="194.9" y="63.2">4</text>
<text x="194.9" y="65.8">5</text>
<text x="218.4" y="65.8">10</text>
<text x="218.4" y="63.2">11</text>
<text x="218.4" y="60.7">12</text>
<text x="264.8" y="62">18</text>
<text x="264.8" y="64.5">19</text>
<text x="64.1" y="68.3">6</text>
<text x="64.1" y="70.9">7</text>
<text x="88.2" y="70.9">8</text>
<text x="88.2" y="68.3">9</text>
<text x="128.9" y="68.3">6</text>
<text x="128.9" y="70.9">7</text>
<text x="153" y="70.9">8</text>
<text x="153" y="68.3">9</text>
<text x="194.9" y="68.3">6</text>
<text x="194.9" y="70.9">7</text>
<text x="219" y="70.9">8</text>
<text x="219" y="68.3">9</text>
<text x="264.8" y="67.1">20</text>
<text x="214.4" y="109.2" transform="rotate(-90 214.4 109.2)">30</text>
<text x="219.5" y="109.2" transform="rotate(-90 219.5 109.2)">17</text>
<text x="222" y="109.2" transform="rotate(-90 222 109.2)">27</text>
<text x="205.1" y="119.1">1</text>
<text x="205.1" y="116.6">2</text>
<text x="227.3" y="116.6">28</text>
<text x="227.9" y="119.1">3</text>
<text x="205.1" y="121.7">5</text>
<text x="205.1" y="124.2">6</text>
<text x="205.1" y="126.7">7</text>
<text x="205.1" y="129.3">8</text>
<text x="205.1" y="131.8">9</text>
<text x="227.3" y="126.7">18</text>
<text x="227.3" y="131.8">19</text>
<text x="204.5" y="134.4">10</text>
<text x="204.5" y="136.9">11</text>
<text x="227.3" y="134.4">20</text>
<text x="227.3" y="136.9">21</text>
<text x="204.5" y="139.4">12</text>
<text x="204.5" y="142">13</text>
<text x="227.3" y="139.4">22</text>
<text x="227.3" y="142">23</text>
<text x="204.5" y="144.5">14</text>
<text x="204.5" y="147.1">15</text>
<text x="204.5" y="149.6">16</text>
<text x="227.3" y="144.5">24</text>
<text x="227.3" y="147.1">25</text>
<text x="227.3" y="149.6">26</text>
<text x="216.9" y="156.9" transform="rotate(-90 216.9 156.9)">4</text>
<text x="219.5" y="157.5" transform="rotate(-90 219.5 157.5)">29</text>
<text x="118.1" y="168.7">1</text>
<text x="118.1" y="171.2">2</text>
<text x="118.1" y="173.7">3</text>
<text x="143.5" y="168.7">1</text>
<text x="143.5" y="171.2">2</text>
<text x="143.5" y="173.7">3</text>
<text x="163.8" y="173.7">2</text>
<text x="163.8" y="171.2">3</text>
<text x="163.8" y="168.7">4 J4</text>
<text x="118.1" y="176.3">4</text>
<text x="143.5" y="176.3">4</text>
<text x="163.8" y="176.3">1</text>
</g>
<g font-size="1.8" fill="#006464">
<text x="272.6" y="39.4" transform="rotate(-90 272.6 39.4)">J1</text>
<text x="21.6" y="43.4">R1</text>
<text x="21.6" y="45.9">20k 20k</text>
<text x="21.6" y="45.9">20k</text>
<text x="25.4" y="43.4">R2</text>
<text x="26.7" y="43.4">R3</text>
<text x="26.7" y="45.9">20k</text>
<text x="33" y="43.4">R4</text>
<text x="33" y="45.9">20k 20k</text>
<text x="36.8" y="43.4">R5</text>
<text x="40.6" y="43.4">R6</text>
<text x="40.6" y="45.9">20k</text>
<text x="275.1" y="45.7" transform="rotate(-90 275.1 45.7)">Grey_Ribbon_Main_PCB</text>
<text x="75.5" y="52.9">U1</text>
<text x="90.7" y="51.6">+5V</text>
<text x="140.3" y="52.9">U2</text>
<text x="155.5" y="51.6">+5V</text>
<text x="206.3" y="52.9">U3</text>
<text x="221.5" y="51.6">+5V</text>
<text x="17.1" y="56.7">GND</text>
<text x="66.5" y="56.7">in/out_A</text>
<text x="66.5" y="59.2">in/out_A</text>
<text x="78" y="59.2">Control_A</text>
<text x="83.6" y="56.7">Vdd</text>
<text x="131.3" y="56.7">in/out_A</text>
<text x="131.3" y="59.2">in/out_A</text>
<text x="142.8" y="59.2">Control_A</text>
<text x="148.4" y="56.7">Vdd</text>
<text x="197.4" y="56.7">in/out_A</text>
<text x="197.4" y="59.2">in/out_A</text>
<text x="208.9" y="59.2">Control_A</text>
<text x="214.4" y="56.7">Vdd</text>
<text x="66.5" y="61.8">in/out_B</text>
<text x="66.5" y="64.3">in/out_B</text>
<text x="77.9" y="61.8">Control_D</text>
<text x="78.6" y="64.3">in/out_D</text>
<text x="131.3" y="61.8">in/out_B</text>
<text x="131.3" y="64.3">in/out_B</text>
<text x="142.6" y="61.8">Control_D</text>
<text x="143.4" y="64.3">in/out_D</text>
<text x="197.4" y="61.8">in/out_B</text>
<text x="197.4" y="64.3">in/out_B</text>
<text x="208.7" y="61.8">Control_D</text>
<text x="209.5" y="64.3">in/out_D</text>
<text x="66.5" y="66.9">Control_B</text>
<text x="66.5" y="69.4">Control_C</text>
<text x="66.5" y="71.9">Vss</text>
<text x="78.6" y="66.9">in/out_D</text>
<text x="78.6" y="71.9">in/out_C</text>
<text x="78.6" y="69.4">in/out_C</text>
<text x="131.3" y="66.9">Control_B</text>
<text x="131.3" y="69.4">Control_C</text>
<text x="131.3" y="71.9">Vss</text>
<text x="143.4" y="66.9">in/out_D</text>
<text x="143.4" y="71.9">in/out_C</text>
<text x="143.4" y="69.4">in/out_C</text>
<text x="197.4" y="66.9">Control_B</text>
<text x="197.4" y="69.4">Control_C</text>
<text x="197.4" y="71.9">Vss</text>
<text x="209.5" y="66.9">in/out_D</text>
<text x="209.5" y="71.9">in/out_C</text>
<text x="209.5" y="69.4">in/out_C</text>
<text x="61.5" y="77">GND</text>
<text x="126.3" y="77">GND</text>
<text x="192.3" y="77">GND</text>
<text x="220.3" y="101.2">+5V</text>
<text x="215.5" y="112.9" transform="rotate(-90 215.5 112.9)">VIN</text>
<text x="220.5" y="113.4" transform="rotate(-90 220.5 113.4)">3V3</text>
<text x="223.1" y="113.7" transform="rotate(-90 223.1 113.7)">+5V</text>
<text x="207.5" y="117.7">D0/RX</text>
<text x="220.9" y="118.3">~{RESET}</text>
<text x="207.5" y="120.2">D1/TX</text>
<text x="207.5" y="122.7">D2</text>
<text x="207.5" y="125.3">D3</text>
<text x="220.9" y="120.8">~{RESET}</text>
<text x="207.5" y="127.8">D4</text>
<text x="207.5" y="130.4">D5</text>
<text x="222.1" y="127.8">AREF</text>
<text x="207.5" y="135.4">D7</text>
<text x="207.5" y="138">D8</text>
<text x="207.5" y="132.9">D6</text>
<text x="224.4" y="132.9">A0</text>
<text x="224.4" y="135.4">A1</text>
<text x="224.4" y="138">A2</text>
<text x="207.5" y="140.5">D9</text>
<text x="207.5" y="143.1">D10</text>
<text x="224.4" y="140.5">A3</text>
<text x="224.4" y="143.1">A4</text>
<text x="129.5" y="149.4">R7</text>
<text x="139.2" y="148.1">10k</text>
<text x="139.7" y="145.6">R8</text>
<text x="207.5" y="145.6">D11</text>
<text x="207.5" y="148.1">D12</text>
<text x="224.4" y="145.6">A5</text>
<text x="224.4" y="148.1">A6</text>
<text x="129" y="152">10k</text>
<text x="207.5" y="150.7">D13</text>
<text x="218" y="154.4" transform="rotate(-90 218 154.4)">GND</text>
<text x="220.5" y="154.4" transform="rotate(-90 220.5 154.4)">GND</text>
<text x="224.4" y="150.7">A7</text>
<text x="221.7" y="158.3">A1</text>
<text x="221.7" y="160.8">Arduino_Nano_v2.x</text>
<text x="116.1" y="162.1">GND</text>
<text x="158.5" y="165.9">Conn_01x04_Pin</text>
<text x="215.2" y="163.4">GND</text>
<text x="217.7" y="163.4">GND</text>
<text x="112.6" y="178.5" transform="rotate(-90 112.6 178.5)">GND</text>
<text x="119.5" y="178.6">J3</text>
<text x="141.1" y="178.6">J2</text>
<text x="149.9" y="178">GND GND</text>
<text x="112.8" y="181.2">Conn_01x04_Pin</text>
<text x="134.4" y="181.2">Conn_01x04_Pin</text>
</g>
<g font-size="1.8" fill="#0000c2">
<text x="72.1" y="86.5">A : Power</text>
<text x="72.1" y="88.5">B : Auto</text>
<text x="134.4" y="86.5">A : Head</text>
<text x="134.4" y="88.5">B : Head&amp;Feet</text>
<text x="200.4" y="86.5">A : Front</text>
<text x="200.4" y="88.5">B : Back</text>
<text x="209.5" y="88.5">Defrost</text>
<text x="209.7" y="86.5">Defrost</text>
<text x="72.1" y="90.6">C : -</text>
<text x="72.1" y="92.7">D : +</text>
<text x="134.4" y="90.6">C : Feet</text>
<text x="134.4" y="92.7">D : Feet&amp;Defrost</text>
<text x="200.4" y="90.6">C : A/C</text>
<text x="200.4" y="92.7">D : Recycle</text>
<text x="43.2" y="97.8">Analog</text>
<text x="50.4" y="97.8">Switches</text>
<text x="255.3" y="124.5">Connectors</text>
<text x="124.6" y="171.5">Bi-directional</text>
<text x="126.4" y="173.5">logic</text>
<text x="132" y="173.5">level</text>
<text x="128.3" y="175.6">shifter</text>
<text x="43.2" y="182.9">Rotary</text>
<text x="50.1" y="182.9">encoder</text>
<text x="100.3" y="182.9">I2C</text>
</g>
</svg>
